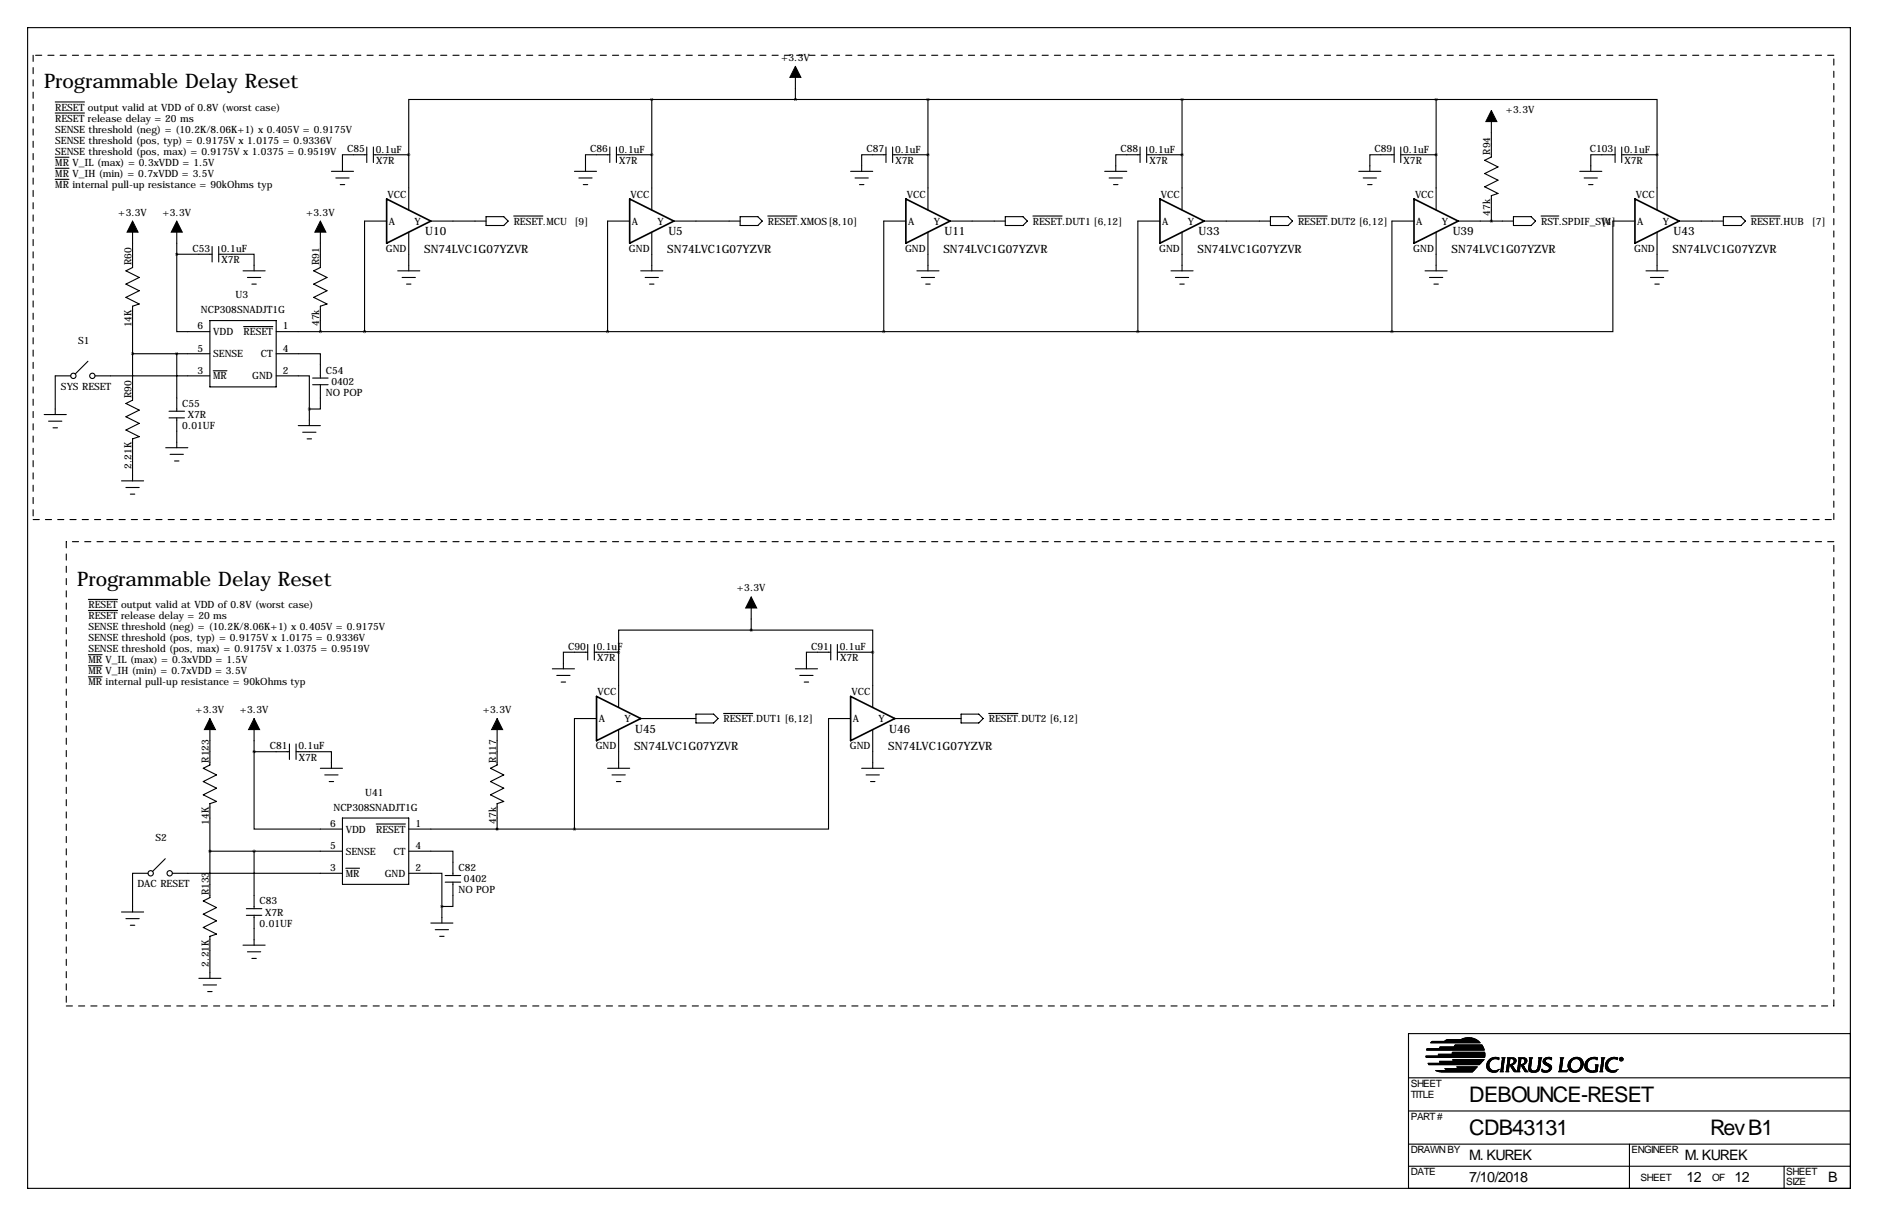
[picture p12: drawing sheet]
<svg xmlns="http://www.w3.org/2000/svg" width="432mm" height="279mm" viewBox="0 0 432 279" stroke-linecap="round" stroke-linejoin="round" font-family="sans-serif">
<g fill="none" stroke="#000" stroke-width=".23">
<path d="M328.9 239.6h11.5M328.9 239.6h11.4M329 239.5h11.3M329 239.5h11.2M329.1 239.4h11.1M329.1 239.4h11M329.2 239.3h10.9M332.1 239.2h7.9M332.2 239.2h7.7M332.3 239.1h7.5M332.4 239h7.3M332.5 239h7.1"/>
<path d="M332.6 238.9h6.9M332.7 238.9h6.7M336 238.8h3.2M336.2 238.7h2.9M336.3 238.7h2.7M336.4 238.6h2.5M336.5 238.6h2.2M336.8 238.5h1.7M337 238.5h1.4M327.9 242.8h13.5M327.9 242.7h13.5M327.9 242.6h13.5"/>
<path d="M327.9 243h13.5M327.9 242.9h13.5M328 241.3h13.3M328 241.2h13.3M328.1 241.1h13.1M328.1 241h13.1M328.1 240.9h13.1M328.3 244.3h12.2M328.4 244.4h12M328.4 244.3h12M328.4 244.4h11.9M328.5 244.7h11.6"/>
<path d="M328.5 244.6h11.7M330 246h8.9M330.1 246h8.7M330.3 246.1h8.5M330.4 246.1h8.3M330.6 246.2h8.1M330.7 246.2h7.9M330.7 242.6h10.7M330.7 242.5h10.7M330.7 242.4h10.7M330.7 242.3h10.7M330.7 242.2h10.7"/>
<path d="M331 243.9h9.8M331 243.8h9.9M331 240.9h10.1M331 240.8h10.1M331 244h9.7M331 240.7h10.1M331.1 244.1h9.5M331.1 244h9.6M331.1 240.7h10M331.1 240.6h10M331.1 244.2h9.4M331.1 244.2h9.5"/>
<path d="M331.1 240.5h9.9M331.3 246.3h7.2M332.2 245.5h7.1M332.2 245.6h7M332.3 245.6h6.9M332.3 245.7h6.8M332.4 245.7h6.7M332.5 245.8h6.6M332.6 245.8h6.4M332.7 245.9h6.2M333.9 242.2h7.5M333.9 242.1h7.5"/>
<path d="M333.9 242h7.5M333.9 241.9h7.5M333.9 241.8h7.5M334 241.8h7.4M334 243.4h7.3M334.1 243.6h7M334.1 243.5h7.1M334.1 243.7h6.9M334.2 243.8h6.7M334.3 240.5h6.7M334.4 240.4h6.5M334.4 240.3h6.5"/>
<path d="M334.5 240.3h6.4M334.5 240.2h6.3M334.6 240.1h6.1M334.9 245.1h4.8M335 245.2h4.6M335.1 245.3h4.4M335.2 245.4h4.2M335.3 245.5h4M340.3 244.5l-11.8 .1M341.1 243.6l-7 .1M341.8 245.2h.6M341.8 245.1h.6"/>
<path d="M341.8 245h.6M341.8 244.9h.5M341.8 244.8h.5M341.8 244.7h.5M341.8 244.6h.5M341.9 245.4h.6M341.9 245.3h.6M341.9 245.3h.5M341.9 244.5h.4M341.9 244.4h.5M341.9 244.3h.5M341.9 245.6h.7"/>
<path d="M341.9 245.5h.7M341.9 245.5h.6M341.9 244.2h.5M342 245.6h.7M342 244.1h.5M342 245.7h.8M342 245.7h.7M342 244h.6M342.1 245.8h.7M342.1 243.9h.5M342.1 245.8l.9 .1M342.1 243.8h.6"/>
<path d="M342.2 245.9h.9M342.2 243.8h.5M342.2 243.7h.5M342.2 246h1M342.3 246h2.1M342.3 243.6h.7M342.4 246.1h2M342.4 243.5h.6M342.4 243.5h.7M342.5 243.4h.7M342.5 246.2h1.8M342.5 244l-.5 .1"/>
<path d="M342.5 243.4h.8M342.6 243.3h.9M342.6 246.2h1.7M342.6 243.3h2M342.7 243.2h1.9M342.9 243.6l-.7 .1M342.9 243.1h1.8M343 246.3h1.1M343.1 243.1h1.6M343.2 246.4h.7M343.2 243h1.4M343.4 243h1"/>
<path d="M343.7 242.9h.3M344 246h.4M344.2 245.9h.3M344.2 243.3h.4M344.4 243.4h.2M344.5 245.8h.1M344.5 243.4h.1M344.6 245.8l-.3 .1M344.6 243.5h.1M344.6 245.7h.1M344.9 246.3h.8M345 246.2h.6"/>
<path d="M345 246.1h.6M345.1 246.1h.5M345.1 246h.4M345.1 245.9h.4M345.1 245.8h.4M345.1 245.8h.5M345.1 245.7h.5M345.1 245.6h.5M345.1 245.5h.5M345.2 245.5h.4M345.2 245.4h.4M345.2 245.3h.4"/>
<path d="M345.2 245.2h.4M345.2 245.1h.4M345.2 245h.5M345.2 244.9h.5M345.2 244.8h.5M345.3 244.7h.4M345.3 244.6h.4M345.3 244.5h.4M345.3 244.4h.4M345.3 244.3h.4M345.3 243h.8M345.3 244.2h.5"/>
<path d="M345.3 244.1h.5M345.3 244h.5M345.3 243.9h.5M345.3 243.1h.7M345.4 243.9h.4M345.4 243.8h.4M345.4 243.7h.4M345.4 243.6h.4M345.4 243.5h.4M345.4 243.2h.5M345.4 243.1h.6M345.4 243.4h.4"/>
<path d="M345.4 243.4h.5M345.4 243.3h.5M346.2 246.3h.8M346.3 246.2h.6M346.3 246.1h.6M346.4 246.1h.5M346.4 246h.5M346.4 245.9h.5M346.4 245.8h.5M346.4 245.7h.5M346.5 245.6h.4M346.5 245.5h.4"/>
<path d="M346.5 245.4h.4M346.5 245.3h.4M346.5 245.2h.4M346.5 245.1h.5M346.5 245h.5M346.5 244.9h.5M346.5 244.8h.5M346.6 244.7h.4M346.6 244.6h.4M346.6 244.5h.4M346.6 244.4h.4M346.6 243h1.4"/>
<path d="M346.6 244.3h.4M346.6 244.2h.5M346.6 244.1h.5M346.6 244h.5M346.6 243.1h1.5M346.7 243.9h.4M346.7 243.8h.4M346.7 243.7h.4M346.7 243.6h.4M346.7 243.2h1.7M346.7 243.1h1.5M346.7 243.5h.5"/>
<path d="M346.7 243.4h.5M346.7 243.3h.5M347.2 244.6h.7M347.2 244.8h.5M347.2 244.7h.5M347.2 244.7h.6M347.3 244.9h.5M347.3 244.8h.4M347.4 245.1h.5M347.4 245h.5M347.4 245.2h.6M347.5 245.3h.5"/>
<path d="M347.5 245.2h.5M347.6 245.4h.5M347.6 245.5h.5M347.7 245.6h.5M347.7 245.5h.5M347.7 244.4h.5M347.7 245.7h.6M347.7 243.3h.7M347.8 245.7h.5M347.8 244.4h.4M347.8 245.8l.6 .1M347.8 245.8h.5"/>
<path d="M347.8 244.3h.5M347.8 243.3h.7M347.9 244.3h.4M347.9 246h.6M347.9 245.9h.6M347.9 244.2h.5M347.9 243.4h.6M348 246h.6M348 244.2h.4M348 243.4h.5M348 246.1h.7M348 246.1h.6"/>
<path d="M348 244.1h.5M348 243.5h.6M348 243.5h.5M348.1 246.2h.6M348.1 243.6h.5M348.1 246.2l1.4 .1M348.1 244.5l-.7 .1M348.1 244h.4M348.1 243.9h.4M348.1 243.9h.5M348.1 243.8h.5M348.1 243.7h.5"/>
<path d="M348.5 244l-.4 .1M348.8 246.2h.6M348.8 246.1h.6M348.9 246.1h.5M348.9 246h.5M348.9 245.9h.5M348.9 245.8h.5M348.9 245.7h.5M348.9 245.6h.5M349 245.6h.4M349 245.5h.5M349 245.4h.5"/>
<path d="M349 245.3h.5M349 245.2h.5M349 245.1h.5M349 245h.5M349 244.9h.5M349 244.8h.5M349.1 244.8h.4M349.1 244.7h.4M349.1 244.7h.5M349.1 244.6h.5M349.1 244.5h.5M349.1 244.4h.5"/>
<path d="M349.1 243h1.4M349.1 244.3h.5M349.1 244.2h.5M349.1 244.1h.5M349.1 244h.5M349.1 243.1h1.5M349.2 243.9h.4M349.2 243.9h.5M349.2 243.8h.5M349.2 243.7h.5M349.2 243.6h.5M349.2 243.2h1.7"/>
<path d="M349.2 243.1h1.5M349.2 243.5h.5M349.2 243.4h.5M349.2 243.3h.5M349.7 244.7h.7M349.7 244.6h.8M349.8 244.8h.4M349.8 244.7h.4M349.8 244.9h.5M349.8 244.8h.5M349.9 245h.5M349.9 244.9h.4"/>
<path d="M349.9 245.1h.5M350 245.2h.5M350 245.1h.5M350 245.3h.5M350.1 245.3h.4M350.1 245.4h.5M350.2 245.5h.5M350.2 245.5h.4M350.2 245.6h.5M350.2 244.4h.5M350.3 245.7h.5M350.3 245.6h.4"/>
<path d="M350.3 243.3h.6M350.3 244.4h.4M350.4 245.8l.5 .1M350.4 245.8h.4M350.4 244.3h.4M350.4 243.3h.6M350.5 246h.5M350.5 245.9h.5M350.5 244.2h.4M350.5 243.4h.5M350.5 246.1h.7M350.5 246.1h.6"/>
<path d="M350.5 246h.6M350.5 244.1h.5M350.5 243.5h.5M350.6 246.2h.6M350.6 244h.4M350.6 243.6h.5M350.6 243.5h.5M350.6 246.2l.8 .1M350.6 244.5l-.7 .1M350.6 243.9h.4M350.6 243.9h.5M350.6 243.8h.5"/>
<path d="M350.6 243.7h.5M351 244l-.4 .1M351.5 245.8h.5M351.5 245.7h.5M351.5 245.6h.5M351.5 245.5h.4M351.5 245.4h.4M351.5 245.3h.4M351.5 245.2h.4M351.5 245.1h.4M351.5 245.9h.7M351.5 245.8l.6 .1"/>
<path d="M351.5 245h.5M351.5 244.9h.5M351.5 244.8h.5M351.5 244.7h.5M351.6 246h.7M351.6 244.7h.4M351.6 244.6h.4M351.6 244.5h.4M351.6 244.4h.4M351.6 244.3h.4M351.6 243h.8M351.6 246.1h2.1"/>
<path d="M351.6 246h.9M351.6 244.2h.4M351.6 244.1h.5M351.6 244h.5M351.6 243.9h.5M351.6 243.8h.5M351.6 243.1h.7M351.7 246.1h2M351.7 243.8h.4M351.7 243.7h.4M351.7 243.6h.4M351.7 243.5h.4"/>
<path d="M351.7 243.2h.5M351.7 243.1h.6M351.7 246.2h1.9M351.7 243.4h.4M351.7 243.4h.5M351.7 243.3h.5M351.8 246.2h1.7M352 246.3h1.3M352.2 246.4h.9M352.9 246h.9M353.1 246h.7M353.2 245.9h.6"/>
<path d="M353.3 245.9h.6M353.4 245.8h.5M353.4 245.7h.6M353.5 245.7h.5M353.5 245.6h.5M353.5 245.5h.5M353.6 245.5h.4M353.6 245.4h.4M353.6 245.3h.5M353.6 245.2h.5M353.6 245.1h.5M353.7 245.1h.4"/>
<path d="M353.7 245h.4M353.7 244.9h.4M353.7 244.8h.4M353.7 244.7h.4M353.7 244.6h.5M353.7 244.5h.5M353.7 244.4h.5M353.7 244.3h.5M353.7 243h.8M353.8 244.2h.4M353.8 244.1h.4M353.8 244h.4"/>
<path d="M353.8 243.9h.4M353.8 243.1h.7M353.8 243.8h.5M353.8 243.7h.5M353.8 243.6h.5M353.8 243.2h.6M353.8 243.1h.6M353.9 243.5h.4M353.9 243.4h.4M353.9 243.3h.4M354.5 245.7h.1M354.5 245.8l.3 .1"/>
<path d="M354.5 245.8h.1M354.5 246.2h1.6M354.5 246.2h1.7M354.5 246.1h1.8M354.5 246h.8M354.5 246h.5M354.5 245.9h.4M354.8 246.3h1.1M354.8 244l.6 .1M354.8 244h.6M354.8 243.9h.5M354.8 243.8h.5"/>
<path d="M354.8 244.2h.8M354.8 244.1h.7M354.8 243.7h.5M354.8 243.6h.5M354.9 244.3h.9M354.9 244.2h.8M354.9 243.5h.5M354.9 244.3h1M354.9 243.4h.6M355 246.4h.7M355 244.4h1M355 243.4h.6"/>
<path d="M355 243.3h.7M355 244.4h1.1M355 243.3h1.8M355.1 244.5l1.1 .1M355.1 243.2h1.7M355.2 244.6h1.1M355.2 243.1h1.6M355.3 244.7h1.1M355.3 243.1h1.5M355.4 244.7h1.1M355.4 243h1.4M355.5 244.8h1"/>
<path d="M355.6 246h.8M355.6 244.8h1M355.6 243h1M355.7 244.9h.9M355.8 246h.7M355.8 244.9h.9M355.9 245.9h.6M355.9 245h.8M355.9 242.9h.4M356 245.1h.7M356.1 245.8h.5M356.1 245.1h.7"/>
<path d="M356.2 245.7h.4M356.2 245.2h.6M356.2 245.7h.5M356.2 245.6h.5M356.2 245.3h.6M356.3 245.5h.4M356.3 245.5h.5M356.3 245.4h.5M356.3 243.3h.5M356.5 243.4h.2M356.6 245.8l-.6 .1M356.6 243.4h.1"/>
<path d="M356.6 243.5h.1M356.7 243.5h.1M358.4 246.2h1.9M358.5 246.1h1.8M358.5 246h1.8M358.5 246h.9M358.5 245.9h.6M358.5 245.8h.5M358.6 245.8h.4M358.6 245.7h.4M358.6 245.7h.5M358.6 245.6h.5"/>
<path d="M358.6 245.5h.5M358.6 245.4h.5M358.6 245.3h.5M358.6 245.2h.5M358.6 245.1h.5M358.6 245h.5M358.7 244.9h.5M358.7 244.8h.5M358.7 244.7h.5M358.7 244.6h.5M358.7 243h.9M358.7 244.5h.5"/>
<path d="M358.7 244.4h.5M358.7 244.3h.5M358.7 244.2h.5M358.7 244.1h.5M358.8 244h.5M358.8 243.9h.5M358.8 243.8h.5M358.8 243.1h.6M358.8 243.1h.7M358.9 243.7h.4M358.9 243.6h.4M358.9 243.5h.4"/>
<path d="M358.9 243.4h.4M358.9 243.3h.5M359.3 244l-.5 .1M359.4 243.2h-.5M359.9 246h.5M360.2 245.9h.2M360.3 246.2l-2 .1M360.3 245.9h.1M360.4 245.8h.1M360.5 245.2h.6M360.5 245.1h.6M360.5 245.1h.5"/>
<path d="M360.5 245h.5M360.5 244.9h.5M360.5 244.8h.5M360.5 244.7h.5M360.5 244.6h.5M360.6 245.4h.6M360.6 245.3h.5M360.6 245.2h.5M360.6 244.4h.5M360.6 244.3h.5M360.6 245.5h.6M360.6 244.2h.5"/>
<path d="M360.7 245.6h.6M360.7 245.6h.5M360.7 244.1h.5M360.7 245.7h.6M360.7 244h.5M360.8 245.8h.6M360.8 243.9h.5M360.8 245.8l.7 .1M360.8 243.8h.5M360.9 245.9h.7M360.9 243.8h.5M360.9 246h.8"/>
<path d="M360.9 243.7h.5M361 246h.9M361 243.6h.6M361.1 246.1h2M361.1 244.5l-.5 .1M361.1 243.5h.5M361.1 246.1h1.9M361.1 243.5h.6M361.2 243.4h.6M361.2 246.2h1.7M361.2 244l-.5 .1M361.2 243.4h.7"/>
<path d="M361.3 246.2h1.6M361.3 243.3h.8M361.4 243.3h1M361.4 243.2h2.1M361.5 246.3h1.1M361.5 243.6l-.6 .1M361.6 243.1h1.8M361.7 246.4h.7M361.7 243.1h1.6M361.8 243h1.3M362 243h1M362.3 246h.9"/>
<path d="M362.3 242.9h.5M362.6 246h.7M362.6 243.3h1M362.7 245.9h.6M362.8 243.3h.8M362.9 245.8h.6M362.9 243.4h.8M363 245.7h.5M363 243.4h.7M363.1 245.7h.5M363.1 243.5h.6M363.1 245.6h.5"/>
<path d="M363.2 245.6h.4M363.2 245.5h.5M363.2 243.5h.6M363.2 243.6l.7 .1M363.2 243.6h.6M363.3 245.3h.5M363.3 243.8h.6M363.3 243.7h.6M363.4 245.2h.5M363.4 243.9h.5M363.4 243.8h.5M363.4 245.8l-.6 .1"/>
<path d="M363.4 245.1h.5M363.4 245h.5M363.4 244h.6M363.4 243.9h.6M363.5 244.9h.5M363.5 244.8h.5M363.5 244.2h.5M363.5 244.1h.5M363.5 244h.5M363.5 244.7h.5M363.5 244.6h.5M363.5 244.5h.5"/>
<path d="M363.5 244.4h.5M363.5 244.3h.5M363.8 245.4h-.5M364.4 245.3h.6M364.4 245.3h.5M364.4 245.2h.5M364.4 245.1h.5M364.4 245h.5M364.4 244.9h.5M364.4 244.8h.5M364.4 244.7h.5M364.4 244.6h.5"/>
<path d="M364.4 245.5h.6M364.4 245.4h.6M364.4 244.4h.5M364.4 244.3h.5M364.5 245.6h.7M364.5 245.5h.6M364.5 244.3h.4M364.5 244.2h.5M364.5 245.7h.7M364.5 244.1h.5M364.6 245.8h.7M364.6 245.7h.7"/>
<path d="M364.6 244h.5M364.6 245.8l.9 .1M364.6 243.9h.6M364.7 243.8h.5M364.7 245.9h.9M364.7 243.8h.6M364.7 243.7h.6M364.8 246h.9M364.8 246h1.2M364.9 246.1h2.3M364.9 243.6h.6M364.9 244.5l-.5 .1"/>
<path d="M364.9 243.5h.7M365 246.1h2.2M365 243.5h.6M365 243.4h.7M365.1 246.2h2.1M365.1 244l-.6 .1M365.1 243.4h.8M365.2 246.2h2M365.2 243.3h.8M365.3 243.3h2M365.4 243.2h1.9M365.4 243.6l-.6 .1"/>
<path d="M365.5 246.3h1.3M365.6 243.1h1.7M365.7 243.1h1.6M365.7 246.4h.8M365.8 243h1.5M366 243h1.2M366.3 246h.9M366.4 242.9h.4M366.7 246h.6M366.8 244.7h.6M366.8 245.9h.5M366.8 245.8h.5"/>
<path d="M366.8 245.7h.5M366.8 243.3h.4M366.9 245.6h.4M366.9 245.5h.4M366.9 245.4h.4M366.9 245.3h.4M366.9 244.8h.5M366.9 245.2h.5M366.9 245.1h.5M366.9 245h.5M366.9 244.9h.5M367 243.4h.2"/>
<path d="M367.1 243.4h.1M367.1 243.5h.1M367.2 243.5h.1M367.8 246.3h.8M367.9 246.2h.6M367.9 246.1h.6M367.9 246h.6M368 246h.5M368 245.9h.5M368 245.8h.5M368 245.7h.5M368 245.6h.5"/>
<path d="M368 245.5h.5M368 245.4h.5M368 245.3h.5M368.1 245.3h.4M368.1 245.2h.4M368.1 245.2h.5M368.1 245.1h.5M368.1 245h.5M368.1 244.9h.5M368.1 244.8h.5M368.1 244.7h.5M368.1 244.6h.5"/>
<path d="M368.1 243h.9M368.2 244.4h.4M368.2 244.4h.5M368.2 244.3h.5M368.2 244.2h.5M368.2 244.1h.5M368.2 244h.5M368.2 243.9h.5M368.2 243.8h.5M368.2 243.7h.5M368.2 243.1h.7M368.3 243.6h.5"/>
<path d="M368.3 243.5h.5M368.3 243.4h.5M368.3 243.3h.5M368.9 243.2h-.6M369.1 245.2h.6M369.1 245.1h.6M369.1 245h.6M369.1 244.9h.5M369.1 244.8h.5M369.1 244.7h.5M369.1 244.6h.5M369.2 245.4h.6"/>
<path d="M369.2 245.3h.6M369.2 245.3h.5M369.2 244.5h.5M369.2 244.4h.5M369.2 244.3h.5M369.2 245.5h.7M369.2 245.5h.6M369.2 244.2h.5M369.3 245.6h.7M369.3 245.6h.6M369.3 244.2h.4M369.3 244.1h.5"/>
<path d="M369.3 245.7h.8M369.3 245.7h.7M369.3 244h.6M369.4 245.8h.7M369.4 243.9h.5M369.4 245.8l.9 .1M369.4 243.8h.6M369.5 245.9h.9M369.5 243.8h.5M369.5 243.7h.6M369.6 246h.9M369.6 246h2.1"/>
<path d="M369.6 243.6h.6M369.7 246.1h2M369.7 243.5h.6M369.7 243.5h.7M369.8 243.4h.7M369.8 246.2h1.8M369.8 243.4h.8M369.9 243.3h.9M369.9 246.2h1.7M370 243.3h1.9M370 243.2h2M370.2 243.6l-.7 .1"/>
<path d="M370.2 246.3h1.1M370.2 243.1h1.8M370.3 243.1h1.7M370.4 246.4h.7M370.5 243h1.4M370.6 243h1.1M370.9 242.9h.4M371.2 246h.6M371.4 245.9h.4M371.4 243.3h.5M371.7 243.4h.2M371.8 245.8h.1"/>
<path d="M371.8 243.4h.1M371.9 245.8l-.3 .1M371.9 243.5h.1M371.9 245.7h.1M372.4 243.5h.1M372.4 243.4h.1M372.4 243.3h.1M372.4 243.6h.1M372.4 243.1h.1M372.5 243.6l.1 .1M372.5 243.2h-.1M372.5 243.1h.1"/>
<path d="M372.5 243h.1M372.6 243.7h.4M372.6 243h.4M372.6 243.8h.3M372.6 243.6h.1M372.6 243.5h.1M372.6 243.4h.1M372.6 243.4h.3M372.6 243.3h.1M372.6 243.1h.3M372.7 242.9h.1M372.8 243.5h.1"/>
<path d="M372.8 243.4h.1M372.8 243.3h.1M372.9 243.5h.1M372.9 243.6h.1M372.9 243.3h.1M372.9 243.2h.1M372.9 243.2h-.3M372.9 243h.1M373 243.7h.1M373 243.1h.1M373.1 243.6h.1M373.1 243.2h.1"/>
<path d="M373.1 243.1h.1M373.1 243.5h.1M373.1 243.4h.1M373.1 243.3h.1"/>
</g>
<g fill="none" stroke="#000" stroke-width=".25">
<path d="M6.3 6.4h419.1v266.6h-419.1zM182.9 16.3v6.6M12.7 26h6.7M12.7 23.4h6.7M12.7 36.1h3.2M12.7 38.7h3.2M76.2 39.4h5.1M84.3 35.6h-5.6v3.8M84.3 33.8v3.5M85.9 33.8v3.5M85.9 35.6h8.1M94 35.6v12.7"/>
<path d="M132.1 39.4h5.1M140.2 35.6h-5.6v3.8M140.2 33.8v3.5M141.7 35.6h8.2M141.7 33.8v3.5M149.9 22.9h-55.9v12.7M149.9 22.9v25.4M149.9 22.9h180.3M195.6 39.4h5.1M203.7 35.6h-5.6v3.8M203.7 33.8v3.5M205.2 35.6h8.2"/>
<path d="M205.2 33.8v3.5M213.4 22.9v25.4M254 39.4h5.1M262.1 35.6h-5.6v3.8M262.1 33.8v3.5M263.7 35.6h8.1M263.7 33.8v3.5M271.8 22.9v25.4M312.4 39.4h5.1M320.5 35.6h-5.5v3.8M320.5 33.8v3.5M322.1 35.6h8.1"/>
<path d="M322.1 33.8v3.5M330.2 22.9h50.8v12.7M330.2 22.9v12.7M330.2 35.6v12.7M342.9 26.4v9.7l-1.5 .7 3 1.6-3 1.5 3 1.5-3 1.5 3 1.5-1.5 .6v5.8M363.2 39.4h5.1M371.3 35.6h-5.5v3.8M371.3 33.8v3.5M372.9 35.6h8.1M372.9 33.8v3.5M381 35.6v12.7M12.7 41.2h3.2"/>
<path d="M30.5 51.8v9.7l-1.5 .7 3 1.6-3 1.5 3 1.5-3 1.5 3 1.5-1.5 .6v21.5l-1.5 .8 3 1.5-3 1.6 3 1.5-3 1.5 3 1.5-1.5 .5v9.7M40.6 58.4v17.8h7.7M40.6 58.4h8.2M40.6 51.8v6.6M48.8 56.6v3.6M50.3 58.4h8.1v3.8M50.3 56.6v3.6M73.7 51.8v9.7l-1.6 .7 3.1 1.6-3.1 1.5 3.1 1.5-3.1 1.5 3.1 1.5-1.5 .6v5.8M77.2 40.9h3.1M78.2 42.4h1M88.9 50.8h-5.1v25.4M94 53.3v8.9"/>
<path d="M99.1 50.8h12.7M111.8 49.8h4l1 1-1 1h-4zM118.1 49.6h6.7M133.1 40.9h3M134.1 42.4h1M144.8 50.8h-5.1v25.4M149.9 53.3v8.9M154.9 50.8h15.3M170.2 49.8h4l1.1 1-1.1 1h-4zM176.5 49.6h6.7M196.6 40.9h3M197.6 42.4h1"/>
<path d="M208.3 50.8h-5.1v25.4M213.4 53.3v8.9M218.4 50.8h12.7M231.1 49.8h4.1l1 1-1 1h-4.1zM237.5 49.6h6.7M255 40.9h3.1M256 42.4h1M266.7 50.8h-5.1v25.4M271.8 53.3v8.9M276.9 50.8h15.2M292.1 49.8h4.1l1 1-1 1h-4.1zM298.4 49.6h6.8"/>
<path d="M313.4 40.9h3.1M314.5 42.4h1M325.1 50.8h-5.1v25.4M330.2 53.3v8.9M335.3 50.8h12.7M348 49.8h4l1.1 1-1.1 1h-4zM354.3 49.6h4.1M364.2 40.9h3.1M365.3 42.4h1M375.9 50.8h-5.1v25.4h-50.8M381 53.3v8.9M386.1 50.8h10.1"/>
<path d="M396.2 49.8h4.1l1 1-1 1h-4.1zM402.6 49.6h6.7M48.3 73.7h15.2v15.2h-15.2zM55.9 62.2h5.1M56 75h6.7M56.9 63.8h3M57.9 65.3h1M63.5 76.2h256.5M91.4 62.2h5.1M92.5 63.8h3M93.5 65.3h1M147.3 62.2h5.1"/>
<path d="M148.3 63.8h3.1M149.4 65.3h1M210.8 62.2h5.1M211.8 63.8h3.1M212.9 65.3h1M269.2 62.2h5.1M270.3 63.8h3M271.3 65.3h1M327.7 62.2h5M328.7 63.8h3M329.7 65.3h1M378.5 62.2h5"/>
<path d="M379.5 63.8h3M380.5 65.3h1M10.2 95.2h5M11.2 96.8h3M12.2 98.3h1M16.3 86.4h-3.6v8.8M20.2 83l-2.9 2.9M21.8 86.4h26.5M30.5 81.3h17.8M38.9 94.5h3.5M38.9 96h3.5M40.6 81.3v13.2"/>
<path d="M40.6 96v6.9M49 85.2h3.2M63.5 81.3h10.2v5.6M63.5 86.4h7.6v7.6M68.6 97.8h5.1M69.6 99.3h3M71.1 94v3.8M71.9 86.9h3.5M71.9 88.4h3.5M73.7 88.4v5.6h-2.6M27.9 110.5h5.1M29 112h3"/>
<path d="M30 113.5h1M38.1 102.9h5.1M39.1 104.4h3.1M40.1 105.9h1M70.6 100.8h1M20.3 137.7h6.7M172.7 138.2v6.6M20.3 140.3h6.7M20.3 150.4h3.2M20.3 153h3.2M20.3 155.5h3.2M127 153.7h5.1"/>
<path d="M128 155.2h3.1M129 156.7h1M135.1 149.9h-5.6v3.8M135.1 148.1v3.5M136.7 148.1v3.5M136.7 149.9h5.5M142.2 149.9v12.7M172.7 144.8h28v5.1M172.7 144.8h-30.5v5.1M182.9 153.7h5.1M183.9 155.2h3M184.9 156.7h1"/>
<path d="M191 149.9h-5.6v3.8M191 148.1v3.5M192.5 149.9h8.2M192.5 148.1v3.5M200.7 149.9v12.7M48.3 166.1v9.7l-1.6 .7 3.1 1.6-3.1 1.5 3.1 1.5-3.1 1.5 3.1 1.5-1.5 .6v21.5l-1.6 .8 3.1 1.5-3.1 1.6 3.1 1.5-3.1 1.5 3.1 1.5-1.5 .5v9.7M58.4 172.7v17.8h20.3M58.4 172.7h8.1M58.4 166.1v6.6M66.5 170.9v3.6M68.1 172.7h8.1v3.8M68.1 170.9v3.6"/>
<path d="M73.7 176.5h5M74.7 178.1h3M75.7 179.6h1M114.3 166.1v9.7l-1.5 .7 3 1.6-3 1.5 3 1.5-3 1.5 3 1.5-1.5 .6v5.8M137.2 165.1h-5.1v25.4M139.7 176.5h5.1M140.7 178.1h3.1M141.7 179.6h1M142.2 167.6v8.9M147.3 165.1h12.7M160 164.1h4.1l1 1-1 1h-4.1zM166.4 163.9h6.7"/>
<path d="M195.6 165.1h-5.1v25.4h-58.4M198.1 176.5h5.1M199.1 178.1h3.1M200.2 179.6h1M200.7 167.6v8.9M205.7 165.1h15.3M221 164.1h4l1.1 1-1.1 1h-4zM227.3 163.9h6.7M38 197.3l-2.9 2.9M48.3 195.6h30.4M58.4 195.6v13.2M78.7 188h15.3v15.2h-15.3z"/>
<path d="M79.5 199.5h3.2M86.5 189.3h6.7M94 195.6h10.1v5.6M94 190.5h38.1M27.9 209.5h5.1M29 211.1h3M30 212.6h1M34 200.7h-3.5v8.8M39.6 200.7h39.1M55.9 217.2h5.1M56.6 208.8h3.6M56.6 210.3h3.6"/>
<path d="M56.9 218.7h3M58.4 210.3v6.9M94 200.7h7.6v7.6M99.1 212.1h5M100.1 213.6h3M101.1 215.1h1M101.6 208.3v3.8M102.4 201.2h3.5M102.4 202.7h3.5M104.1 202.7v5.6h-2.5M45.7 224.8h5.1M46.7 226.3h3.1"/>
<path d="M47.8 227.8h1M57.9 220.2h1M425.4 237.5h-101.6v35.5M323.8 255.3h101.6M323.8 247.6h101.6M323.8 268h101.6M323.8 262.9h101.6M374.6 262.9v10.1M410.2 268v5"/>
<circle cx="16.9" cy="86.4" r=".61"/>
<circle cx="21.2" cy="86.4" r=".61"/>
<circle cx="34.6" cy="200.7" r=".61"/>
<circle cx="39" cy="200.7" r=".61"/>
</g>
<path d="M7.6 12.7v106.7M421.6 12.7h-414M7.6 119.4h414M421.6 119.4v-106.7M15.2 124.5v106.6M421.6 124.5h-406.4M15.2 231.1h406.4M421.6 231.1v-106.6" fill="none" stroke="#000" stroke-width=".25" stroke-dasharray="1.4 1.4"/>
<path d="M88.9 45.7l10.2 5.1-10.2 5.1zM144.8 45.7l10.1 5.1-10.1 5.1zM208.3 45.7l10.1 5.1-10.1 5.1zM266.7 45.7l10.2 5.1-10.2 5.1zM325.1 45.7l10.2 5.1-10.2 5.1zM375.9 45.7l10.2 5.1-10.2 5.1zM137.2 160l10.1 5.1-10.1 5.1zM195.6 160l10.1 5.1-10.1 5.1z" fill="none" stroke="#000" stroke-width=".38"/>
<path d="M182.9 15.2l1.2 2.6h-2.5zM342.9 25.4l1.3 2.5h-2.6zM30.5 50.8l1.2 2.5h-2.5zM40.6 50.8l1.3 2.5h-2.5zM73.7 50.8l1.2 2.5h-2.5zM172.7 137.2l1.3 2.5h-2.6zM48.3 165.1l1.2 2.5h-2.5zM58.4 165.1l1.3 2.5h-2.6zM114.3 165.1l1.3 2.5h-2.6z" fill="#000" stroke="#000" stroke-width=".23"/>
<path d="M40.6 58.4a.05 .05 0 0 0 .1 0 .05 .05 0 0 0-.1 0zM149.8 22.9a.05 .05 0 0 0 .1 0 .05 .05 0 0 0-.1 0zM213.3 22.9a.05 .05 0 0 0 .1 0 .05 .05 0 0 0-.1 0zM40.6 81.3a.05 .05 0 0 0 .1 0 .05 .05 0 0 0-.1 0zM48.2 195.6a.05 .05 0 0 0 .1 0 .05 .05 0 0 0-.1 0zM149.8 35.6a.05 .05 0 0 0 .1 0 .05 .05 0 0 0-.1 0zM213.3 35.6a.05 .05 0 0 0 .1 0 .05 .05 0 0 0-.1 0zM200.6 149.9a.05 .05 0 0 0 .1 0 .05 .05 0 0 0-.1 0zM73.6 76.2a.05 .05 0 0 0 .1 0 .05 .05 0 0 0-.1 0zM320 76.2a.05 .05 0 0 0 .1 0 .05 .05 0 0 0-.1 0zM142.2 149.9a.05 .05 0 0 0 .1 0 .05 .05 0 0 0-.1 0z" fill="#000" stroke="#000" stroke-width=".63"/>
<g font-size="4.9">
<text x="337.8" y="253.1">DEBOUNCE-RESET</text>
<text x="337.8" y="260.7">CDB43131</text>
<text x="393.2" y="260.7">Rev B1</text>
</g>
<g font-size="4.6">
<text x="10.2" y="20.3">Programmable Delay Reset</text>
<text x="17.8" y="134.6">Programmable Delay Reset</text>
</g>
<g font-size="3.3">
<text x="337.8" y="266.5">M. KUREK</text>
<text x="387.3" y="266.5">M. KUREK</text>
<text x="337.8" y="271.6">7/10/2018</text>
<text x="387.8" y="271.6">12</text>
<text x="398.8" y="271.6">12</text>
<text x="420.4" y="271.6">B</text>
</g>
<g font-size="2.6">
<text x="97.5" y="58.1">SN74LVC1G07YZVR</text>
<text x="97.8" y="54">U10</text>
<text x="153.4" y="58.1">SN74LVC1G07YZVR</text>
<text x="153.7" y="54">U5</text>
<text x="216.9" y="58.1">SN74LVC1G07YZVR</text>
<text x="217.2" y="54">U11</text>
<text x="275.3" y="58.1">SN74LVC1G07YZVR</text>
<text x="275.6" y="54">U33</text>
<text x="333.8" y="58.1">SN74LVC1G07YZVR</text>
<text x="334" y="54">U39</text>
<text x="384.6" y="58.1">SN74LVC1G07YZVR</text>
<text x="384.8" y="54">U43</text>
<text x="145.8" y="172.4">SN74LVC1G07YZVR</text>
<text x="146" y="168.3">U45</text>
<text x="204.2" y="172.4">SN74LVC1G07YZVR</text>
<text x="204.5" y="168.3">U46</text>
</g>
<g font-size="2.3">
<text x="179.6" y="14">+3.3V</text>
<text x="12.7" y="27.9">RESET release delay = 20 ms</text>
<text x="12.7" y="25.4">RESET output valid at VDD of 0.8V (worst case)</text>
<text x="346.2" y="25.9">+3.3V</text>
<text x="12.7" y="30.5">SENSE threshold (neg) = (10.2K/8.06K+1) x 0.405V = 0.9175V</text>
<text x="12.7" y="33">SENSE threshold (pos, typ) = 0.9175V x 1.0175 = 0.9336V</text>
<text x="12.7" y="35.6">SENSE threshold (pos, max) = 0.9175V x 1.0375 = 0.9519V</text>
<text x="79.8" y="35">C85</text>
<text x="86.4" y="35.1">0.1uF</text>
<text x="135.7" y="35">C86</text>
<text x="142.3" y="35.1">0.1uF</text>
<text x="199.2" y="35">C87</text>
<text x="205.8" y="35.1">0.1uF</text>
<text x="257.6" y="35">C88</text>
<text x="264.2" y="35.1">0.1uF</text>
<text x="316.1" y="35">C89</text>
<text x="322.6" y="35.1">0.1uF</text>
<text x="342.6" y="35.6" transform="rotate(-90 342.6 35.6)">R94</text>
<text x="365.5" y="35">C103</text>
<text x="373.4" y="35.1">0.1uF</text>
<text x="12.7" y="38.1">MR V_IL (max) = 0.3xVDD = 1.5V</text>
<text x="12.7" y="40.6">MR V_IH (min) = 0.7xVDD = 3.5V</text>
<text x="86.5" y="37.7">X7R</text>
<text x="142.4" y="37.7">X7R</text>
<text x="205.9" y="37.7">X7R</text>
<text x="264.3" y="37.7">X7R</text>
<text x="322.7" y="37.7">X7R</text>
<text x="373.5" y="37.7">X7R</text>
<text x="12.7" y="43.2">MR internal pull-up resistance = 90kOhms typ</text>
<text x="89.1" y="45.4">VCC</text>
<text x="145" y="45.4">VCC</text>
<text x="208.5" y="45.4">VCC</text>
<text x="266.9" y="45.4">VCC</text>
<text x="325.3" y="45.4">VCC</text>
<text x="376.1" y="45.4">VCC</text>
<text x="27.2" y="49.5">+3.3V</text>
<text x="37.3" y="49.5">+3.3V</text>
<text x="70.4" y="49.5">+3.3V</text>
<text x="89.4" y="51.6">A</text>
<text x="95.3" y="51.6">Y</text>
<text x="118.1" y="51.6">RESET.MCU</text>
<text x="132.1" y="51.6">[9]</text>
<text x="145.3" y="51.6">A</text>
<text x="151.2" y="51.6">Y</text>
<text x="176.5" y="51.6">RESET.XMOS[8,10]</text>
<text x="208.8" y="51.6">A</text>
<text x="214.7" y="51.6">Y</text>
<text x="237.5" y="51.6">RESET.DUT1 [6,12]</text>
<text x="267.2" y="51.6">A</text>
<text x="273.1" y="51.6">Y</text>
<text x="298.4" y="51.6">RESET.DUT2 [6,12]</text>
<text x="325.6" y="51.6">A</text>
<text x="331.5" y="51.6">Y</text>
<text x="342.6" y="49.5" transform="rotate(-90 342.6 49.5)">47k</text>
<text x="354.3" y="51.6">RST.SPDIF_SW</text>
<text x="368.3" y="51.6">[4]</text>
<text x="376.4" y="51.6">A</text>
<text x="382.3" y="51.6">Y</text>
<text x="402.6" y="51.6">RESET.HUB</text>
<text x="416.6" y="51.6">[7]</text>
<text x="44.3" y="57.9">C53</text>
<text x="50.9" y="57.9">0.1uF</text>
<text x="88.7" y="57.8">GND</text>
<text x="144.6" y="57.8">GND</text>
<text x="208.1" y="57.8">GND</text>
<text x="266.5" y="57.8">GND</text>
<text x="324.9" y="57.8">GND</text>
<text x="375.7" y="57.8">GND</text>
<text x="30.2" y="61" transform="rotate(-90 30.2 61)">R60</text>
<text x="51" y="60.5">X7R</text>
<text x="73.4" y="61" transform="rotate(-90 73.4 61)">R91</text>
<text x="46.2" y="72">NCP308SNADJT1G</text>
<text x="54.2" y="68.6">U3</text>
<text x="30.2" y="75.2" transform="rotate(-90 30.2 75.2)">14K</text>
<text x="45.4" y="75.7">6</text>
<text x="49" y="77">VDD</text>
<text x="56" y="77">RESET</text>
<text x="65" y="75.7">1</text>
<text x="73.4" y="74.9" transform="rotate(-90 73.4 74.9)">47k</text>
<text x="18" y="79">S1</text>
<text x="45.4" y="80.8">5</text>
<text x="49" y="82.1">SENSE</text>
<text x="60" y="82.1">CT</text>
<text x="65" y="80.8">4</text>
<text x="14" y="89.5">SYS RESET</text>
<text x="45.4" y="85.9">3</text>
<text x="49" y="87.2">MR</text>
<text x="58" y="87.2">GND</text>
<text x="65" y="85.9">2</text>
<text x="74.9" y="85.9">C54</text>
<text x="76.2" y="88.4">0402</text>
<text x="30.2" y="91.4" transform="rotate(-90 30.2 91.4)">R90</text>
<text x="41.9" y="93.5">C55</text>
<text x="74.9" y="91">NO POP</text>
<text x="41.9" y="98.6">0.01UF</text>
<text x="43.2" y="96.1">X7R</text>
<text x="30.2" y="107.8" transform="rotate(-90 30.2 107.8)">2.21K</text>
<text x="169.4" y="135.9">+3.3V</text>
<text x="20.3" y="142.2">RESET release delay = 20 ms</text>
<text x="20.3" y="139.7">RESET output valid at VDD of 0.8V (worst case)</text>
<text x="20.3" y="144.8">SENSE threshold (neg) = (10.2K/8.06K+1) x 0.405V = 0.9175V</text>
<text x="20.3" y="147.3">SENSE threshold (pos, typ) = 0.9175V x 1.0175 = 0.9336V</text>
<text x="20.3" y="149.9">SENSE threshold (pos, max) = 0.9175V x 1.0375 = 0.9519V</text>
<text x="130.6" y="149.3">C90</text>
<text x="137.2" y="149.4">0.1uF</text>
<text x="186.5" y="149.3">C91</text>
<text x="193.1" y="149.4">0.1uF</text>
<text x="20.3" y="152.4">MR V_IL (max) = 0.3xVDD = 1.5V</text>
<text x="20.3" y="154.9">MR V_IH (min) = 0.7xVDD = 3.5V</text>
<text x="137.3" y="152">X7R</text>
<text x="193.2" y="152">X7R</text>
<text x="20.3" y="157.5">MR internal pull-up resistance = 90kOhms typ</text>
<text x="137.4" y="159.7">VCC</text>
<text x="195.8" y="159.7">VCC</text>
<text x="45" y="163.8">+3.3V</text>
<text x="55.1" y="163.8">+3.3V</text>
<text x="111" y="163.8">+3.3V</text>
<text x="137.7" y="165.9">A</text>
<text x="143.6" y="165.9">Y</text>
<text x="166.4" y="165.9">RESET.DUT1 [6,12]</text>
<text x="196.1" y="165.9">A</text>
<text x="202" y="165.9">Y</text>
<text x="227.3" y="165.9">RESET.DUT2 [6,12]</text>
<text x="62.1" y="172.2">C81</text>
<text x="68.6" y="172.2">0.1uF</text>
<text x="137" y="172.1">GND</text>
<text x="195.4" y="172.1">GND</text>
<text x="48" y="175.3" transform="rotate(-90 48 175.3)">R123</text>
<text x="68.7" y="174.8">X7R</text>
<text x="114" y="175.3" transform="rotate(-90 114 175.3)">R117</text>
<text x="84" y="182.9">U41</text>
<text x="48" y="189.5" transform="rotate(-90 48 189.5)">14K</text>
<text x="75.9" y="190">6</text>
<text x="76.7" y="186.3">NCP308SNADJT1G</text>
<text x="79.5" y="191.3">VDD</text>
<text x="86.5" y="191.3">RESET</text>
<text x="95.5" y="190">1</text>
<text x="114" y="189.2" transform="rotate(-90 114 189.2)">47k</text>
<text x="35.8" y="193.3">S2</text>
<text x="75.9" y="195.1">5</text>
<text x="79.5" y="196.4">SENSE</text>
<text x="90.5" y="196.4">CT</text>
<text x="95.5" y="195.1">4</text>
<text x="31.6" y="203.8">DAC RESET</text>
<text x="75.9" y="200.2">3</text>
<text x="79.5" y="201.5">MR</text>
<text x="88.5" y="201.5">GND</text>
<text x="95.5" y="200.2">2</text>
<text x="105.4" y="200.2">C82</text>
<text x="106.7" y="202.7">0402</text>
<text x="48" y="205.7" transform="rotate(-90 48 205.7)">R133</text>
<text x="59.7" y="207.8">C83</text>
<text x="105.4" y="205.3">NO POP</text>
<text x="59.7" y="212.9">0.01UF</text>
<text x="61" y="210.4">X7R</text>
<text x="48" y="222.1" transform="rotate(-90 48 222.1)">2.21K</text>
<text x="324.4" y="249.7">SHEET</text>
<text x="324.4" y="257.3">PART #</text>
<text x="324.4" y="252.2">TITLE</text>
<text x="324.4" y="264.9">DRAWN BY</text>
<text x="375.2" y="264.9">ENGINEER</text>
<text x="324.4" y="270">DATE</text>
<text x="377.2" y="271.3">SHEET</text>
<text x="393.7" y="271.3">OF</text>
<text x="410.7" y="270">SHEET</text>
<text x="410.7" y="272.3">SIZE</text>
</g>
</svg>
